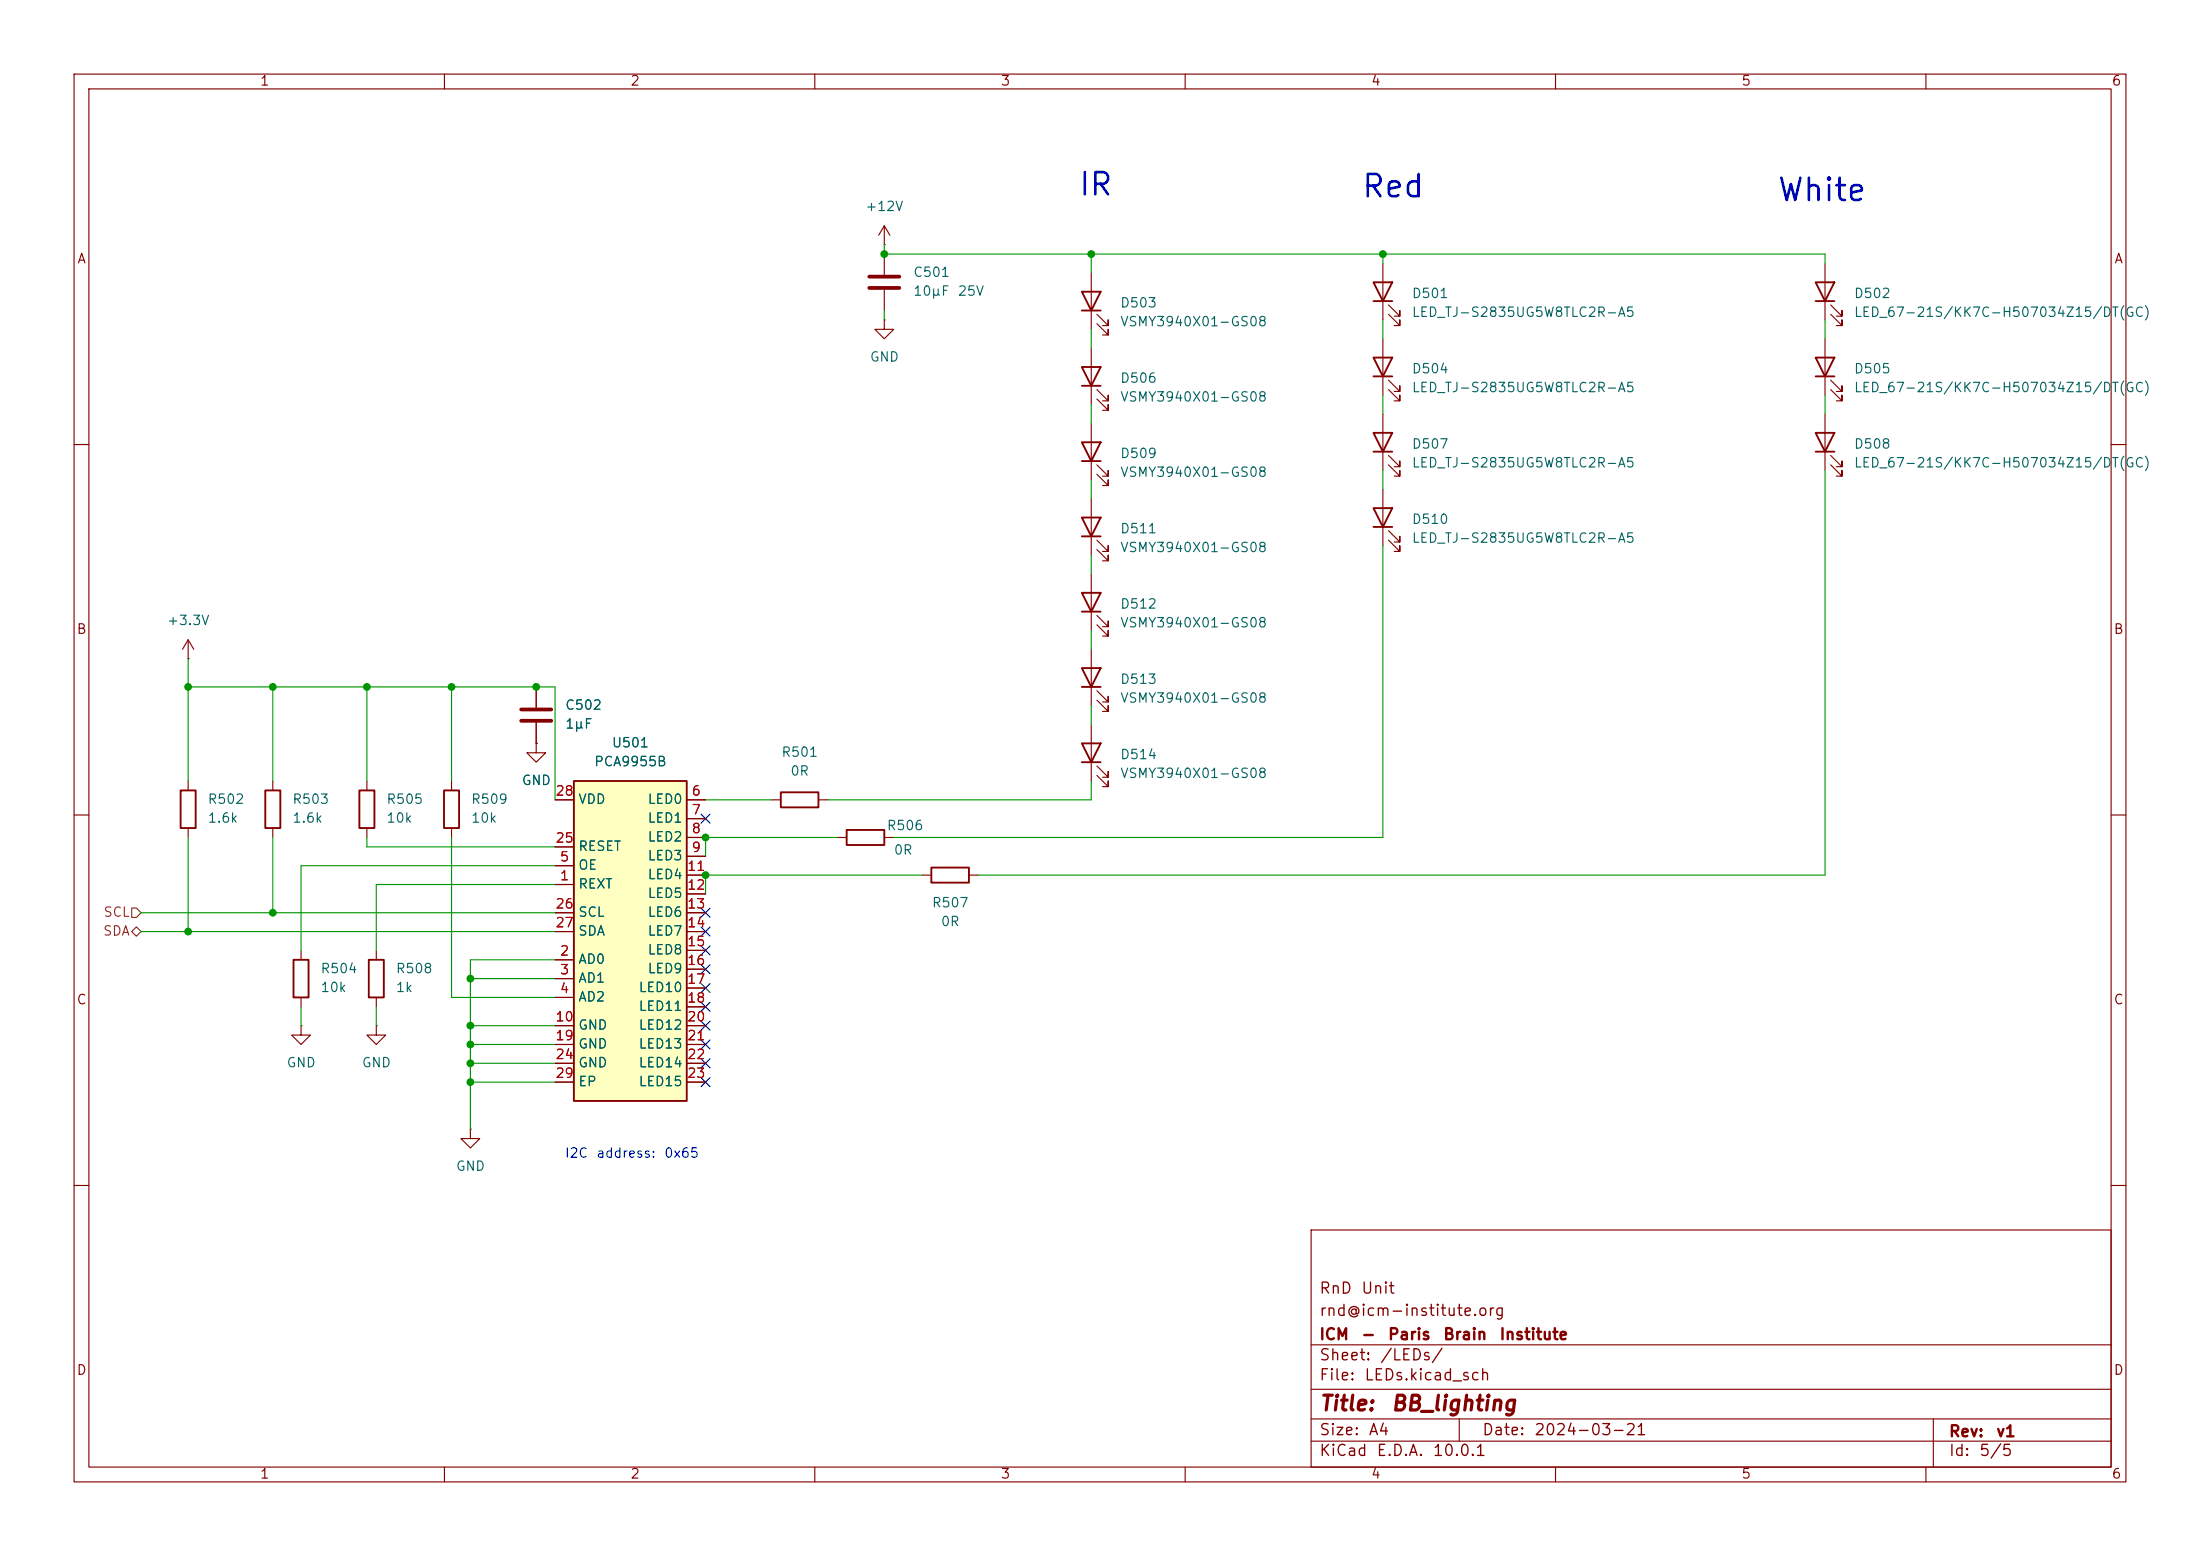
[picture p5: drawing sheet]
<svg xmlns="http://www.w3.org/2000/svg" width="297mm" height="210mm" viewBox="0 0 297 210" stroke-linecap="round" stroke-linejoin="round" font-family="sans-serif">
<g fill="none" stroke="#840000" stroke-width=".15">
<path d="M10 10h277v190h-277zM12 12h273v186h-273zM60 10v2M110 10v2M160 10v2M210 10v2M260 10v2M246.4 45.7v7.6M246.4 55.9v7.6M247.1 52.6l1.6 1.5v-.8v.8h-.8M247.1 51.3l1.6 1.5v-.7v.7h-.8M10 60h2"/>
<path d="M186.7 66v7.7M187.5 72.9l1.5 1.5v-.7v.7h-.8M187.5 71.6l1.5 1.6v-.8v.8h-.8M247.1 62.7l1.6 1.6v-.8v.8h-.8M247.1 61.5l1.6 1.5v-.8v.8h-.8M285 60h2M147.3 87.6v7.7M147.3 97.8v7.6M148.1 94.5l1.5 1.5v-.7v.7h-.8M148.1 93.2l1.5 1.5v-.7v.7h-.8M10 110h2M113 113h1.3"/>
<path d="M119.4 113h1.2M148.1 104.6l1.5 1.6v-.8v.8h-.8M148.1 103.4l1.5 1.5v-.8v.8h-.8M285 110h2M10 160h2M177 166h108v32h-108zM285 160h2M60 198v2M110 198v2M160 198v2M177 194.5h108M177 191.5h108"/>
<path d="M177 187.5h108M177 181.5h108M197 191.5v3M210 198v2M260 198v2M261 191.5v6.5"/>
</g>
<path d="M245.1 48.3h2.5l-1.2 2.5zM245.1 58.4h2.5l-1.2 2.6zM245.1 50.8h2.5M185.4 68.6h2.6l-1.3 2.5zM185.4 71.1h2.6M245.1 61h2.5M146 90.2h2.6l-1.3 2.5zM146 92.7h2.6M114.3 112h5.1v2h-5.1zM146 100.3h2.6l-1.3 2.6zM146 102.9h2.6" fill="none" stroke="#840000" stroke-width=".25"/>
<path d="M77.5 105.4h15.2v43.2h-15.2z" fill="#ffffc2"/>
<g fill="none" stroke="#840000" stroke-width=".25">
<path d="M146 39.4h2.6l-1.3 2.5zM185.4 38.1h2.6l-1.3 2.5zM245.1 38.1h2.5l-1.2 2.5zM146 49.5h2.6l-1.3 2.6zM146 59.7h2.6l-1.3 2.5zM146 52.1h2.6M146 41.9h2.6M185.4 48.3h2.6l-1.3 2.5zM185.4 58.4h2.6l-1.3 2.6zM185.4 40.6h2.6M185.4 50.8h2.6M245.1 40.6h2.5"/>
<path d="M146 69.9h2.6l-1.3 2.5zM146 72.4h2.6M146 62.2h2.6M185.4 61h2.6M146 80h2.6l-1.3 2.6zM146 82.6h2.6M24.4 106.7h2v5.1h-2zM35.8 106.7h2v5.1h-2zM48.5 106.7h2v5.1h-2zM59.9 106.7h2.1v5.1h-2.1zM77.5 105.4h15.2v43.2h-15.2zM105.4 106.9h5.1v2.1h-5.1z"/>
<path d="M125.7 117.1h5.1v2h-5.1zM39.6 129.5h2.1v5.1h-2.1zM49.8 129.5h2v5.1h-2z"/>
</g>
<g fill="none" stroke="#840000" stroke-width=".15">
<path d="M119.4 33h.1M119.4 30.5l-.8 1.3M119.4 30.5l.7 1.3M119.4 30.5v2.5M119.4 34.3v2.8M119.4 39.1v2.8M147.3 36.8v7.7M186.7 35.6v7.6M246.4 35.6v7.6M119.4 43.2v1.3h1.2l-1.2 1.2-1.3-1.2h1.3M119.4 43.2h.1M147.3 47v7.6"/>
<path d="M147.3 57.2v7.6M148.1 53.8l1.5 1.6v-.8v.8h-.8M148.1 52.6l1.5 1.5v-.8v.8h-.8M148.1 43.7l1.5 1.5v-.7v.7h-.8M148.1 42.4l1.5 1.5v-.7v.7h-.8M186.7 45.7v7.6M186.7 55.9v7.6M187.5 42.4l1.5 1.5v-.7v.7h-.8M187.5 41.1l1.5 1.6v-.8v.8h-.8M187.5 52.6l1.5 1.5v-.8v.8h-.8M187.5 51.3l1.5 1.5v-.7v.7h-.8M247.1 42.4l1.6 1.5v-.7v.7h-.8"/>
<path d="M247.1 41.1l1.6 1.6v-.8v.8h-.8M147.3 67.3v7.6M147.3 77.5v7.6M148.1 74.2l1.5 1.5v-.8v.8h-.8M148.1 72.9l1.5 1.5v-.7v.7h-.8M148.1 64l1.5 1.5v-.7v.7h-.8M148.1 62.7l1.5 1.6v-.8v.8h-.8M187.5 62.7l1.5 1.6v-.8v.8h-.8M187.5 61.5l1.5 1.5v-.8v.8h-.8M25.4 88.9h.1M25.4 86.4l-.8 1.2M25.4 86.4l.8 1.2"/>
<path d="M25.4 86.4v2.5M72.4 92.7v2.8M72.4 97.5v2.8M148.1 84.3l1.5 1.6v-.8v.8h-.8M148.1 83.1l1.5 1.5v-.8v.8h-.8M25.4 105.4v1.3M25.4 111.8v1.2M36.8 105.4v1.3M36.8 111.8v1.2M49.5 105.4v1.3M49.5 111.8v1.2M61 105.4v1.3"/>
<path d="M61 111.8v1.2M72.4 100.3v1.3h-1.3l1.3 1.3 1.3-1.3h-1.3M72.4 100.3h.1M74.9 108h2.6M74.9 119.4h2.6M74.9 116.8h2.6M74.9 114.3h2.6M92.7 108h2.5M92.7 110.5h2.5M92.7 113h2.5M92.7 115.6h2.5M92.7 118.1h2.5"/>
<path d="M104.1 108h1.3M110.5 108h1.3M124.5 118.1h1.2M130.8 118.1h1.3M40.6 138.4v1.3h1.3l-1.3 1.3-1.2-1.3h1.2M40.6 138.4h.1M40.6 128.3v1.2M40.6 134.6v1.3M50.8 138.4v1.3h1.3l-1.3 1.3-1.3-1.3h1.3M50.8 138.4h.1M50.8 128.3v1.2M50.8 134.6v1.3"/>
<path d="M74.9 123.2h2.6M74.9 125.7h2.6M74.9 129.5h2.6M74.9 132.1h2.6M74.9 134.6h2.6M74.9 138.4h2.6M92.7 123.2h2.5M92.7 125.7h2.5M92.7 138.4h2.5M92.7 120.7h2.5M92.7 128.3h2.5M92.7 130.8h2.5"/>
<path d="M92.7 133.4h2.5M92.7 135.9h2.5M63.5 152.4v1.3h1.3l-1.3 1.2-1.3-1.2h1.3M63.5 152.4h.1M74.9 146.1h2.6M74.9 141h2.6M74.9 143.5h2.6M92.7 146.1h2.5M92.7 141h2.5M92.7 143.5h2.5"/>
</g>
<path d="M117.3 37.3h4.1M117.3 38.9h4.1M70.4 95.8h4M70.4 97.3h4" fill="none" stroke="#840000" stroke-width=".51"/>
<path d="M17.8 125.7l.6-.6 .6 .6-.6 .7zM17.8 122.6h.6l.6 .6-.6 .6h-.6z" fill="none" stroke="#725600" stroke-width=".15"/>
<g fill="none" stroke="#009600" stroke-width=".15">
<path d="M119.4 33v1.3h127v1.3M147.3 34.3v2.5M186.7 34.3v1.3M119.4 41.9v1.3M147.3 44.5v2.5M147.3 54.6v2.6M186.7 43.2v2.5M186.7 53.3v2.6M246.4 43.2v2.5M246.4 53.3v2.6M147.3 64.8v2.5M147.3 74.9v2.6"/>
<path d="M186.7 73.7v39.3h-66.1M186.7 63.5v2.5M246.4 63.5v54.6h-114.3M25.4 92.7h49.5v15.3M25.4 88.9v16.5M36.8 92.7v12.7M49.5 92.7v12.7M61 92.7v12.7M147.3 85.1v2.5M147.3 95.3v2.5M25.4 113v12.7M36.8 113v10.2"/>
<path d="M49.5 113v1.3h25.4M61 113v21.6h13.9M74.9 116.8h-34.3v11.5M74.9 119.4h-24.1v8.9M95.2 108h8.9M113 113h-17.8v2.6M124.5 118.1h-29.3v2.6M147.3 105.4v2.6h-35.5M19 125.7h55.9M19 123.2h55.9M40.6 135.9v2.5M50.8 135.9v2.5"/>
<path d="M63.5 138.4h11.4M63.5 132.1h11.4M74.9 129.5h-11.4v22.9M63.5 141h11.4M63.5 146.1h11.4M63.5 143.5h11.4"/>
</g>
<g fill="none" stroke="#000084" stroke-width=".15">
<path d="M94.6 109.9l1.3 1.2M95.9 109.9l-1.3 1.2M94.6 125.1l1.3 1.2M94.6 130.2l1.3 1.2M94.6 135.3l1.3 1.2M94.6 127.7l1.3 1.2M94.6 132.7l1.3 1.3M94.6 122.6l1.3 1.2M94.6 137.8l1.3 1.2M95.9 125.1l-1.3 1.2M95.9 130.2l-1.3 1.2M95.9 135.3l-1.3 1.2"/>
<path d="M95.9 127.7l-1.3 1.2M95.9 132.7l-1.3 1.3M95.9 122.6l-1.3 1.2M95.9 137.8l-1.3 1.2M94.6 142.9l1.3 1.2M94.6 145.4l1.3 1.3M94.6 140.4l1.3 1.2M95.9 142.9l-1.3 1.2M95.9 145.4l-1.3 1.3M95.9 140.4l-1.3 1.2"/>
</g>
<g fill="#009600" stroke="#009600" stroke-width=".14">
<circle cx="147.3" cy="34.3" r=".46"/>
<circle cx="95.2" cy="113" r=".46"/>
<circle cx="119.4" cy="34.3" r=".46"/>
<circle cx="63.5" cy="146.1" r=".46"/>
<circle cx="95.2" cy="118.1" r=".46"/>
<circle cx="63.5" cy="141" r=".46"/>
<circle cx="63.5" cy="143.5" r=".46"/>
<circle cx="63.5" cy="138.4" r=".46"/>
<circle cx="63.5" cy="132.1" r=".46"/>
<circle cx="72.4" cy="92.7" r=".46"/>
<circle cx="61" cy="92.7" r=".46"/>
<circle cx="49.5" cy="92.7" r=".46"/>
<circle cx="186.7" cy="34.3" r=".46"/>
<circle cx="36.8" cy="123.2" r=".46"/>
<circle cx="36.8" cy="92.7" r=".46"/>
<circle cx="25.4" cy="92.7" r=".46"/>
<circle cx="25.4" cy="125.7" r=".46"/>
</g>
<g font-size="3" fill="#0000c2">
<text x="145.4" y="27.1">IR</text>
<text x="183.6" y="27.4">Red</text>
<text x="239.8" y="27.9">White</text>
</g>
<g font-size="2" fill="#840000">
<text x="178" y="190.9">Title:</text>
<text x="187.7" y="190.9">BB_lighting</text>
</g>
<g font-size="1.5" fill="#840000">
<text x="178" y="178">rnd@icm-institute.org</text>
<text x="178" y="175">RnD</text>
<text x="183.7" y="175">Unit</text>
<text x="178" y="184">Sheet:</text>
<text x="178" y="181.2">ICM</text>
<text x="183.7" y="181.2">-</text>
<text x="186.2" y="184">/LEDs/</text>
<text x="187.3" y="181.2">Paris</text>
<text x="194.7" y="181.2">Brain</text>
<text x="202.3" y="181.2">Institute</text>
<text x="178" y="186.7">File:</text>
<text x="184.1" y="186.7">LEDs.kicad_sch</text>
<text x="178" y="196.9">KiCad</text>
<text x="178" y="194.1">Size:</text>
<text x="184.7" y="194.1">A4</text>
<text x="185.7" y="196.9">E.D.A.</text>
<text x="193.3" y="196.9">10.0.1</text>
<text x="200" y="194.1">Date:</text>
<text x="207" y="194.1">2024-03-21</text>
<text x="263" y="194.3">Rev:</text>
<text x="263" y="196.9">Id:</text>
<text x="267.1" y="196.9">5/5</text>
<text x="269.4" y="194.3">v1</text>
</g>
<g font-size="1.3" fill="#840000">
<text x="35" y="11.9">1</text>
<text x="85" y="11.9">2</text>
<text x="135" y="11.9">3</text>
<text x="185" y="11.9">4</text>
<text x="235" y="11.9">5</text>
<text x="285" y="11.9">6</text>
<text x="10.3" y="35.9">A</text>
<text x="285.3" y="35.9">A</text>
<text x="10.3" y="85.9">B</text>
<text x="285.3" y="85.9">B</text>
<text x="10.3" y="135.9">C</text>
<text x="285.3" y="135.9">C</text>
<text x="10.3" y="185.9">D</text>
<text x="285.3" y="185.9">D</text>
<text x="35" y="199.9">1</text>
<text x="85" y="199.9">2</text>
<text x="135" y="199.9">3</text>
<text x="185" y="199.9">4</text>
<text x="235" y="199.9">5</text>
<text x="285" y="199.9">6</text>
</g>
<g font-size="1.3" fill="#006464">
<text x="116.7" y="28.8">+12V</text>
<text x="123.2" y="37.7">C501</text>
<text x="123.2" y="40.2">10µF</text>
<text x="129.2" y="40.2">25V</text>
<text x="151.1" y="41.8">D503</text>
<text x="190.5" y="40.6">D501</text>
<text x="250.2" y="40.6">D502</text>
<text x="151.1" y="44.4">VSMY3940X01-GS08</text>
<text x="190.5" y="43.1">LED_TJ-S2835UG5W8TLC2R-A5</text>
<text x="250.2" y="43.1">LED_67-21S/KK7C-H507034Z15/DT(GC)</text>
<text x="117.3" y="49.1">GND</text>
<text x="151.1" y="52">D506</text>
<text x="190.5" y="50.7">D504</text>
<text x="190.5" y="53.3">LED_TJ-S2835UG5W8TLC2R-A5</text>
<text x="250.2" y="50.7">D505</text>
<text x="250.2" y="53.3">LED_67-21S/KK7C-H507034Z15/DT(GC)</text>
<text x="151.1" y="54.5">VSMY3940X01-GS08</text>
<text x="151.1" y="62.1">D509</text>
<text x="151.1" y="64.7">VSMY3940X01-GS08</text>
<text x="190.5" y="60.9">D507</text>
<text x="190.5" y="63.4">LED_TJ-S2835UG5W8TLC2R-A5</text>
<text x="250.2" y="60.9">D508</text>
<text x="250.2" y="63.4">LED_67-21S/KK7C-H507034Z15/DT(GC)</text>
<text x="190.5" y="71">D510</text>
<text x="151.1" y="72.3">D511</text>
<text x="151.1" y="74.8">VSMY3940X01-GS08</text>
<text x="190.5" y="73.6">LED_TJ-S2835UG5W8TLC2R-A5</text>
<text x="151.1" y="82.5">D512</text>
<text x="22.5" y="84.7">+3.3V</text>
<text x="151.1" y="85">VSMY3940X01-GS08</text>
<text x="151.1" y="92.6">D513</text>
<text x="151.1" y="95.2">VSMY3940X01-GS08</text>
<text x="76.2" y="96.1">C502</text>
<text x="76.2" y="98.7">1µF</text>
<text x="82.5" y="101.2">U501</text>
<text x="70.4" y="106.3">GND</text>
<text x="80.1" y="103.7">PCA9955B</text>
<text x="105.4" y="102.5">R501</text>
<text x="106.6" y="105">0R</text>
<text x="151.1" y="102.8">D514</text>
<text x="151.1" y="105.3">VSMY3940X01-GS08</text>
<text x="27.9" y="108.8">R502</text>
<text x="27.9" y="111.4">1.6k</text>
<text x="39.4" y="108.8">R503</text>
<text x="39.4" y="111.4">1.6k</text>
<text x="52.1" y="108.8">R505</text>
<text x="52.1" y="111.4">10k</text>
<text x="63.5" y="108.8">R509</text>
<text x="63.5" y="111.4">10k</text>
<text x="78" y="108.8">VDD</text>
<text x="87.3" y="108.8">LED0</text>
<text x="87.3" y="111.4">LED1</text>
<text x="87.3" y="113.9">LED2</text>
<text x="119.6" y="112.4">R506</text>
<text x="78" y="117.7">OE</text>
<text x="78" y="115.2">RESET</text>
<text x="87.3" y="116.4">LED3</text>
<text x="87.3" y="119">LED4</text>
<text x="120.6" y="115.7">0R</text>
<text x="78" y="124.1">SCL</text>
<text x="78" y="120.2">REXT</text>
<text x="87.3" y="121.5">LED5</text>
<text x="87.3" y="124.1">LED6</text>
<text x="125.7" y="122.8">R507</text>
<text x="126.9" y="125.3">0R</text>
<text x="43.2" y="131.7">R504</text>
<text x="53.3" y="131.7">R508</text>
<text x="78" y="126.6">SDA</text>
<text x="78" y="130.4">AD0</text>
<text x="87.3" y="126.6">LED7</text>
<text x="87.3" y="129.1">LED8</text>
<text x="87.3" y="131.7">LED9</text>
<text x="43.2" y="134.2">10k</text>
<text x="53.3" y="134.2">1k</text>
<text x="78" y="132.9">AD1</text>
<text x="78" y="135.5">AD2</text>
<text x="86.1" y="134.2">LED10</text>
<text x="86.1" y="136.8">LED11</text>
<text x="78" y="139.3">GND</text>
<text x="78" y="141.8">GND</text>
<text x="86.1" y="139.3">LED12</text>
<text x="86.1" y="141.8">LED13</text>
<text x="38.6" y="144.4">GND</text>
<text x="48.8" y="144.4">GND</text>
<text x="78" y="146.9">EP</text>
<text x="78" y="144.4">GND</text>
<text x="86.1" y="144.4">LED14</text>
<text x="86.1" y="146.9">LED15</text>
<text x="61.5" y="158.3">GND</text>
</g>
<g font-size="1.3" fill="#a90000">
<text x="74.9" y="107.7">28</text>
<text x="93.3" y="107.7">6</text>
<text x="93.3" y="110.2">7</text>
<text x="93.3" y="112.8">8</text>
<text x="74.9" y="114">25</text>
<text x="75.5" y="119.1">1</text>
<text x="75.5" y="116.6">5</text>
<text x="92.7" y="117.9">11</text>
<text x="93.3" y="115.3">9</text>
<text x="74.9" y="122.9">26</text>
<text x="74.9" y="125.5">27</text>
<text x="92.7" y="120.4">12</text>
<text x="92.7" y="122.9">13</text>
<text x="92.7" y="125.5">14</text>
<text x="75.5" y="129.3">2</text>
<text x="75.5" y="131.8">3</text>
<text x="92.7" y="128">15</text>
<text x="92.7" y="130.6">16</text>
<text x="75.5" y="134.4">4</text>
<text x="92.7" y="133.1">17</text>
<text x="92.7" y="135.6">18</text>
<text x="74.9" y="138.2">10</text>
<text x="74.9" y="140.7">19</text>
<text x="74.9" y="143.3">24</text>
<text x="92.7" y="138.2">20</text>
<text x="92.7" y="140.7">21</text>
<text x="92.7" y="143.3">22</text>
<text x="74.9" y="145.8">29</text>
<text x="92.7" y="145.8">23</text>
</g>
<g font-size="1.3" fill="#725600">
<text x="13.9" y="124.1">SCL</text>
<text x="13.8" y="126.6">SDA</text>
</g>
<g font-size="1.3" fill="#0000c2">
<text x="76.2" y="156.6">I2C</text>
<text x="80.4" y="156.6">address:</text>
<text x="89.6" y="156.6">0x65</text>
</g>
</svg>
